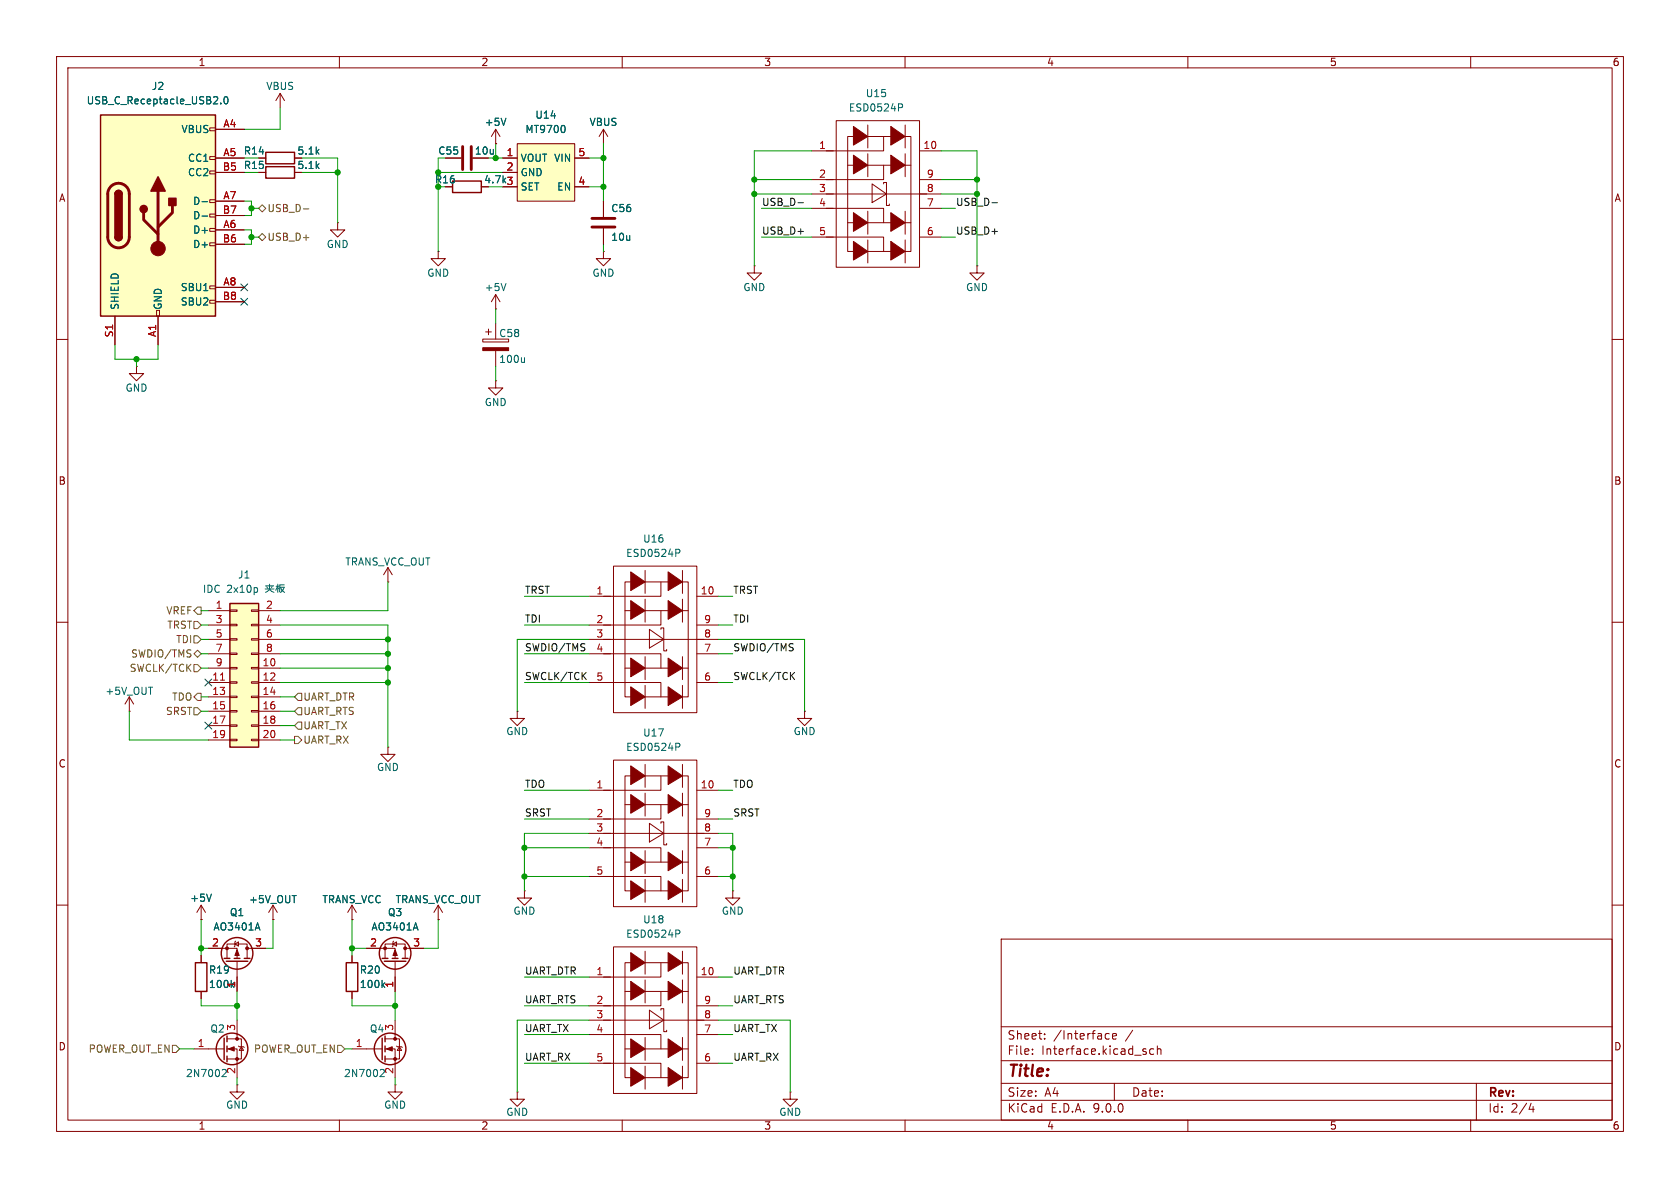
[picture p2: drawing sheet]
<svg xmlns="http://www.w3.org/2000/svg" width="297mm" height="210mm" viewBox="0 0 297 210" stroke-linecap="round" stroke-linejoin="round" font-family="sans-serif">
<g fill="none" stroke="#840000" stroke-width=".18">
<path d="M10 10h277v190h-277zM12 12h273v186h-273zM49.5 16.5l-.7 1.3M49.5 16.5l.8 1.3M49.5 16.5v2.6M60 10v2M110 10v2M160 10v2M210 10v2M260 10v2M78.7 27.9h2.8M10 60h2"/>
<path d="M24.1 64.8v1.2h1.3l-1.3 1.3-1.2-1.3h1.2M24.1 64.8h.1M285 60h2M10 110h2M285 110h2M104.1 139.7h3.8M108.5 134.4h14.7v25.9h-14.7zM111.5 137.2h-1v20.3h1M113.8 137.2h7.9v20.3h-7.7M114 135.1v4.1M116.8 137.2v2.5h-10.1M120.6 135.1v4.1"/>
<path d="M123.2 139.7h3.8M104.1 147.3h22.9M104.1 144.8h3.8M104.1 149.9h3.8M104.1 154.9h3.8M106.7 149.9h10.1v2.5M106.7 154.9h10.1v2.6M110.5 142.2h11.2M110.5 152.4h11.2M114 140.2v4.1M114 150.4v4M114 155.4v4.1"/>
<path d="M114.8 145.5l2.5 1.8-2.5 1.5zM116.8 142.2v2.6h-10.1M116.8 145.5v-.2h.5v4.1h.6v-.3M120.6 140.2v4.1M120.6 150.4v4M120.6 155.4v4.1M123.2 144.8h3.8M123.2 149.9h3.8M123.2 154.9h3.8M10 160h2M48.3 162.6h.1M48.3 160l-.8 1.3"/>
<path d="M48.3 160l.7 1.3M48.3 160v2.6M62.2 168.9v1.3M62.2 175.3v1.2M177 166h108v32h-108zM285 160h2M60 198v2M69.8 191.8v1.2h1.3l-1.3 1.3-1.2-1.3h1.2M69.8 191.8h.1M110 198v2M160 198v2M177 194.5h108"/>
<path d="M177 191.5h108M177 187.5h108M177 181.5h108M182.5 186.3v.1M182.5 185.5v.1M184.7 183.6v.1M184.7 182.8v.1M195.5 183.6h.6M195.5 182.8h.6M196.7 183.2l.7-.1-.1-.3-.4-.1-.2 .2v.7h.6M197 191.5v3M204 185.5l-.5-.1-.3 .3v.4l.2 .2h.6"/>
<path d="M204.6 185.5l.2-.1 .4 .1v.9M204.6 184.9v1.5M210 198v2M260 198v2M261 191.5v6.5M270.7 195l-.4 1.1h.9M271 195.6v1"/>
</g>
<path d="M81.8 25.9v4.1M83.3 25.9v4.1" fill="none" stroke="#840000" stroke-width=".51"/>
<path d="M80 32h5.1v2h-5.1zM61.2 170.2h2v5.1h-2z" fill="none" stroke="#840000" stroke-width=".25"/>
<g fill="#840000" stroke="#840000" stroke-width=".18">
<path d="M111.5 135.4l2.5 1.8-2.5 1.5z"/>
<path d="M111.5 140.5l2.5 1.7-2.5 1.6z"/>
<path d="M111.5 150.6l2.5 1.8-2.5 1.5z"/>
<path d="M111.5 155.7l2.5 1.8-2.5 1.5z"/>
<path d="M118.1 135.4l2.5 1.8-2.5 1.5z"/>
<path d="M118.1 140.5l2.5 1.7-2.5 1.6z"/>
<path d="M118.1 150.6l2.5 1.8-2.5 1.5z"/>
<path d="M118.1 155.7l2.5 1.8-2.5 1.5z"/>
</g>
<path d="M119.5 131.4h.5l.2 .2-.1 .4-.6 .1M67.7 174.1l.3 .5M68 173.7l-.5 .5" fill="none" stroke="#006464" stroke-width=".18"/>
<path d="M17.8 20.3h20.3v35.6h-20.3z" fill="#ffffc2"/>
<g fill="none" stroke="#840000" stroke-width=".18">
<path d="M37.1 22.6h1v.5h-1zM37.1 27.7h1v.5h-1zM37.1 30.2h1v.5h-1zM37.1 35.3h1v.5h-1zM37.1 37.8h1v.6h-1zM38.1 22.9h5.1M38.1 27.9h5.1M38.1 30.5h5.1M38.1 35.6h5.1M38.1 38.1h5.1M45.7 27.9h1.3M45.7 30.5h1.3"/>
<path d="M59.7 39.4v1.2h1.3l-1.3 1.3-1.3-1.3h1.3M59.7 39.4h.1M87.6 25.4h.1M87.6 22.9v2.5M87.6 22.9l-.7 1.2M87.6 22.9l.8 1.2M106.7 22.9l-.8 1.2M106.7 22.9l.7 1.2M106.7 22.9v2.5M106.7 35.6v2.8M143.5 34.3h22.9M143.5 26.7h3.8"/>
<path d="M143.5 31.8h3.8M143.5 36.8h3.8M146 36.8h10.2v2.6M147.8 21.3h14.8v25.9h-14.8zM149.9 29.2h11.1M149.9 39.4h11.1M150.9 24.1h-1v20.4h1M153.2 24.1h7.8v20.4h-7.6M153.4 22.1v4.1M153.4 27.2v4M153.4 37.3v4.1M154.2 32.5l2.5 1.8-2.5 1.5z"/>
<path d="M156.2 24.1v2.6h-10.2M156.2 29.2v2.6h-10.2M156.2 32.5v-.2h.5v4h.5v-.2M160 22.1v4.1M160 27.2v4M160 37.3v4.1M162.6 26.7h3.8M162.6 31.8h3.8M162.6 36.8h3.8M20.3 55.9v5.1M27.7 54.9h.5v1h-.5zM27.9 55.9v5.1"/>
<path d="M37.1 40.4h1v.5h-1zM37.1 42.9h1v.5h-1zM37.1 50.5h1v.6h-1zM37.1 53.1h1v.5h-1zM38.1 40.6h5.1M38.1 43.2h5.1M38.1 50.8h5.1M38.1 53.3h5.1M77.5 44.5v1.2h1.2l-1.2 1.3-1.3-1.3h1.3M77.5 44.5h.1M85.3 59.9h4.6v.6h-4.6zM85.9 58.7h1"/>
<path d="M86.4 58.2v1M87.6 54.6h.1M87.6 52.1v2.5M87.6 57.2v2.7M87.6 52.1l-.7 1.2M87.6 52.1l.8 1.2M106.7 44.5v1.2h1.2l-1.2 1.3-1.3-1.3h1.3M106.7 44.5h.1M106.7 40.4v2.8M143.5 41.9h3.8M146 41.9h10.2v2.6M153.4 42.4v4.1"/>
<path d="M160 42.4v4.1M162.6 41.9h3.8M87.6 67.3v1.3h1.3l-1.3 1.3-1.2-1.3h1.2M87.6 67.3h.1M87.6 62v2.8M68.6 102.9h.1M68.6 100.3l-.8 1.3M68.6 100.3l.7 1.3M68.6 100.3v2.6M92.7 157.5v1.3h1.3l-1.3 1.2-1.3-1.2h1.3M92.7 157.5h.1M129.5 157.5v1.3h1.3l-1.3 1.2-1.2-1.2h1.2"/>
<path d="M129.5 157.5h.1M35.6 162.6h.1M35.6 160l-.8 1.3M35.6 160l.7 1.3M35.6 160v2.6M35.6 168.9v1.3M35.6 175.3v1.2M36.8 167.6h5.1v1.8M40.1 169.4v-2.5h3.6v2.5M41.5 166.9l.7-.4v.8zM41.7 166.4l-.2 .1v.8l-.1 .1M41.9 169.9v5.4"/>
<path d="M43.7 167.6h3.3M62.2 162.6h.1M62.2 160l-.7 1.3M62.2 160l.8 1.3M62.2 160v2.6M64.8 167.6h5v1.8M68.1 169.4v-2.5h3.5v2.5M69.5 166.9l.6-.4v.8zM69.6 166.4l-.1 .1v.8l-.2 .1M69.8 169.9v5.4M71.6 167.6h3.3M77.5 162.6h.1"/>
<path d="M77.5 160l-.8 1.3M77.5 160l.7 1.3M77.5 160v2.6M104.1 172.7h3.8M104.1 177.8h3.8M108.5 167.4h14.7v25.9h-14.7zM110.5 175.3h11.2M111.5 170.2h-1v20.3h1M113.8 170.2h7.9v20.3h-7.7M114 168.1v4.1M114 173.2v4.1M114.8 178.6l2.5 1.7-2.5 1.6z"/>
<path d="M116.8 170.2v2.5h-10.1M116.8 175.3v2.5h-10.1M116.8 178.6v-.3h.5v4.1h.6v-.3M120.6 168.1v4.1M120.6 173.2v4.1M123.2 172.7h3.8M123.2 177.8h3.8M34.3 185.4h5.3M40.1 183.6h2.6v3.6h-2.6M40.1 185.4h1.8v5.1M41.9 191.8v1.2h1.3l-1.3 1.3-1.3-1.3h1.3M41.9 191.8h.1"/>
<path d="M41.9 180.3v3.3M42.2 184.9l.1 .1h.8l.1 .2M42.7 185l.4 .7h-.8zM91.4 193v1.3h1.3l-1.3 1.3-1.2-1.3h1.2M91.4 193h.1M104.1 180.3h22.9M104.1 182.9h3.8M104.1 188h3.8M106.7 182.9h10.1v2.5M106.7 188h10.1v2.5M110.5 185.4h11.2M114 183.4v4.1"/>
<path d="M114 188.5v4M120.6 183.4v4.1M120.6 188.5v4M123.2 182.9h3.8M123.2 188h3.8M139.7 193v1.3h1.3l-1.3 1.3-1.3-1.3h1.3M139.7 193h.1"/>
</g>
<g fill="none" stroke="#840000" stroke-width=".25">
<path d="M17.8 20.3h20.3v35.6h-20.3zM20.3 34.3a.64 .64 0 0 1 .7-.6 .64 .64 0 0 1 .6 .6M47 29.5h5.1v2h-5.1zM47 26.9h5.1v2.1h-5.1zM20.3 41.9a.64 .64 0 0 0 .7 .6 .64 .64 0 0 0 .6-.6M34.5 170.2h2.1v5.1h-2.1zM39.6 169.4h1M40 169.9h3.8M41.4 169.4h1M43.2 169.4h1M67.6 169.4h1M67.9 169.9h3.9"/>
<path d="M69.3 169.4h1.1M71.1 169.4h1M39.6 183.5v3.8M40.1 183.1v1.1M40.1 184.9v1M40.1 186.7v1"/>
<circle cx="41.9" cy="168.5" r="2.79"/>
<circle cx="69.8" cy="168.5" r="2.79"/>
<circle cx="41" cy="185.4" r="2.79"/>
</g>
<path d="M19.6 33a1.9 1.9 0 0 1 2.1-.5 1.9 1.9 0 0 1 1.2 1.8v7.6a1.91 1.91 0 0 1-1.9 1.9 1.91 1.91 0 0 1-2-1.9l.1-7.8 .1-.6zM25.4 37.6v1.3l2.5 2.5M27.9 33.8v10.1M30.5 36.3v1.3l-2.6 2.5M104.6 38.6h4.1M104.6 40.1h4.1" fill="none" stroke="#840000" stroke-width=".51"/>
<g fill="#840000" stroke="#840000" stroke-width=".25">
<path d="M20.3 34.3h1.3v7.6h-1.3z"/>
<path d="M20.5 33.8a.64 .64 0 0 1 .7-.1 .64 .64 0 0 1 .4 .6h-1.3z"/>
<path d="M20.3 41.9h1.3a.64 .64 0 0 1-.6 .6 .64 .64 0 0 1-.7-.6z"/>
<path d="M27.9 31.2l1.3 2.6h-2.5z"/>
<path d="M29.8 35.1h1.3v1.2h-1.3z"/>
<circle cx="25.4" cy="37" r=".63"/>
</g>
<g fill="#840000" stroke="#840000" stroke-width=".18">
<path d="M150.9 22.4l2.5 1.7-2.5 1.6z"/>
<path d="M150.9 27.4l2.5 1.8-2.5 1.5z"/>
<path d="M150.9 37.6l2.5 1.8-2.5 1.5z"/>
<path d="M150.9 42.7l2.5 1.8-2.5 1.5z"/>
<path d="M157.5 22.4l2.5 1.7-2.5 1.6z"/>
<path d="M157.5 27.4l2.5 1.8-2.5 1.5z"/>
<path d="M157.5 37.6l2.5 1.8-2.5 1.5z"/>
<path d="M157.5 42.7l2.5 1.8-2.5 1.5z"/>
<path d="M85.3 61.5h4.6v.5h-4.6z"/>
<path d="M69.8 167.9l.4 1h-.7z"/>
<path d="M41.9 167.9l.4 1h-.8z"/>
<path d="M111.5 168.4l2.5 1.8-2.5 1.5z"/>
<path d="M111.5 173.5l2.5 1.8-2.5 1.5z"/>
<path d="M111.5 183.6l2.5 1.8-2.5 1.5z"/>
<path d="M111.5 188.7l2.5 1.8-2.5 1.5z"/>
<path d="M118.1 168.4l2.5 1.8-2.5 1.5z"/>
<path d="M118.1 173.5l2.5 1.8-2.5 1.5z"/>
<path d="M118.1 183.6l2.5 1.8-2.5 1.5z"/>
<path d="M118.1 188.7l2.5 1.8-2.5 1.5z"/>
<path d="M40.4 185.4l1-.4v.8z"/>
<circle cx="27.9" cy="43.9" r="1.27"/>
<circle cx="71.6" cy="167.6" r=".25"/>
<circle cx="68.1" cy="167.6" r=".25"/>
<circle cx="43.7" cy="167.6" r=".25"/>
<circle cx="40.1" cy="167.6" r=".25"/>
<circle cx="41.9" cy="183.6" r=".25"/>
<circle cx="41.9" cy="187.2" r=".25"/>
</g>
<g fill="none" stroke="#006464" stroke-width=".18">
<path d="M39 18.2v.2M39.8 17.2l.1-.1a.68 .68 0 0 1 .4 .6 .68 .68 0 0 1-.4 .7 .84 .84 0 0 1-.1-1.2zM158.8 18.4h.5l.3 .2-.2 .4h-.6M35.7 35.7h1M35.7 38.2h1M89.4 20.9l-.4 1.3M89.4 50.1l-.4 1.3M92.7 63.2v.9M92.7 64l-.2 .1M37.4 158.1l-.4 1.2M45.5 163.1l.5 1.3M73.5 163.1l.4 1.3"/>
<path d="M119.5 164.4h.5l.2 .3-.1 .3-.6 .1M39.5 189l.4 .1M40 189.6l-.8 .7h.8"/>
</g>
<path d="M91.4 25.4h10.2v10.2h-10.2z" fill="#ffffc2"/>
<path d="M88.9 27.9h2.5M88.9 30.5h2.5M88.9 33h2.5M91.4 25.4h10.2v10.2h-10.2zM101.6 27.9h2.5M101.6 33h2.5M172.7 47v1.3h1.3l-1.3 1.2-1.3-1.2h1.3M172.7 47h.1" fill="none" stroke="#840000" stroke-width=".18"/>
<path d="M99.8 22.3l.1 .4-.1 .6" fill="none" stroke="#006464" stroke-width=".18"/>
<path d="M40.6 106.7h5.1v25.4h-5.1z" fill="#ffffc2"/>
<g fill="none" stroke="#840000" stroke-width=".25">
<path d="M40.6 106.7h5.1v25.4h-5.1zM67.6 183.5v3.8M68.1 183.1v1.1M68.1 184.9v1M68.1 186.7v1"/>
<circle cx="69" cy="185.4" r="2.79"/>
</g>
<g fill="none" stroke="#840000" stroke-width=".18">
<path d="M38.1 22.9h5.1M38.1 27.9h5.1M38.1 30.5h5.1M38.1 35.6h5.1M38.1 38.1h5.1M45.7 27.9h1.3M45.7 30.5h1.3M78.7 27.9h2.8M87.6 25.4h.1M88.9 27.9h2.5M88.9 30.5h2.5M88.9 33h2.5"/>
<path d="M101.6 27.9h2.5M101.6 33h2.5M106.7 35.6v2.8M20.3 55.9v5.1M27.9 55.9v5.1M38.1 40.6h5.1M38.1 43.2h5.1M38.1 50.8h5.1M38.1 53.3h5.1M106.7 40.4v2.8M133.3 47v1.3h1.3l-1.3 1.2-1.2-1.2h1.2M133.3 47h.1"/>
<path d="M36.8 108h3.8M36.8 110.5h3.8M36.8 113h3.8M36.8 115.6h3.8M36.8 118.1h3.8M40.6 107.8h1.3v.3h-1.3zM40.6 110.4h1.3v.2h-1.3zM40.6 112.9h1.3v.3h-1.3zM40.6 115.4h1.3v.3h-1.3zM40.6 118h1.3v.2h-1.3zM44.4 107.8h1.3v.3h-1.3zM44.4 110.4h1.3v.2h-1.3z"/>
<path d="M44.4 112.9h1.3v.3h-1.3zM44.4 115.4h1.3v.3h-1.3zM44.4 118h1.3v.2h-1.3zM45.7 108h3.8M45.7 110.5h3.8M45.7 113h3.8M45.7 115.6h3.8M45.7 118.1h3.8M104.1 110.5h3.8M104.1 113h22.9M104.1 115.6h3.8M104.1 105.4h3.8"/>
<path d="M106.7 115.6h10.1v2.5M108.5 100.1h14.7v25.9h-14.7zM110.5 108h11.2M110.5 118.1h11.2M111.5 102.9h-1v20.3h1M113.8 102.9h7.9v20.3h-7.7M114 100.8v4.1M114 105.9v4.1M114 116.1v4M114.8 111.3l2.5 1.7-2.5 1.6zM116.8 102.9v2.5h-10.1M116.8 108v2.5h-10.1"/>
<path d="M116.8 111.3v-.3h.5v4.1h.6v-.3M120.6 100.8v4.1M120.6 105.9v4.1M120.6 116.1v4M123.2 110.5h3.8M123.2 115.6h3.8M123.2 105.4h3.8M22.9 125.7h.1M22.9 123.2l-.8 1.3M22.9 123.2l.7 1.3M22.9 123.2v2.5M36.8 120.7h3.8"/>
<path d="M36.8 123.2h3.8M36.8 125.7h3.8M36.8 128.3h3.8M36.8 130.8h3.8M40.6 120.5h1.3v.3h-1.3zM40.6 123.1h1.3v.2h-1.3zM40.6 125.6h1.3v.3h-1.3zM40.6 128.1h1.3v.3h-1.3zM40.6 130.7h1.3v.2h-1.3zM44.4 120.5h1.3v.3h-1.3zM44.4 123.1h1.3v.2h-1.3zM44.4 125.6h1.3v.3h-1.3z"/>
<path d="M44.4 128.1h1.3v.3h-1.3zM44.4 130.7h1.3v.2h-1.3zM45.7 120.7h3.8M45.7 123.2h3.8M45.7 125.7h3.8M45.7 128.3h3.8M45.7 130.8h3.8M68.6 132.1v1.3h1.2l-1.2 1.2-1.3-1.2h1.3M68.6 132.1h.1M91.4 125.7v1.3h1.3l-1.3 1.3-1.2-1.3h1.2M91.4 125.7h.1M104.1 120.7h3.8"/>
<path d="M106.7 120.7h10.1v2.5M114 121.2v4M120.6 121.2v4M123.2 120.7h3.8M142.2 125.7v1.3h1.3l-1.3 1.3-1.2-1.3h1.2M142.2 125.7h.1M35.6 162.6h.1M35.6 168.9v1.3M35.6 175.3v1.2M36.8 167.6h2.6M41.9 172.7v2.6M44.4 167.6h2.6"/>
<path d="M48.3 162.6h.1M62.2 162.6h.1M62.2 168.9v1.3M62.2 175.3v1.2M64.8 167.6h2.5M69.8 172.7v2.6M72.4 167.6h2.5M77.5 162.6h.1M62.2 185.4h5.4M68.1 183.6h2.5v3.6h-2.5M68.1 185.4h1.7v5.1M69.8 180.3v3.3"/>
<path d="M70.1 184.9l.1 .1h.8l.1 .2M70.6 185l.4 .7h-.8z"/>
</g>
<path d="M39 120.2h.7" fill="none" stroke="#a90000" stroke-width=".18"/>
<g fill="none" stroke="#006464" stroke-width=".18">
<path d="M39 18.2v.2M39.8 17.2l.1-.1a.68 .68 0 0 1 .4 .6 .68 .68 0 0 1-.4 .7 .84 .84 0 0 1-.1-1.2zM35.7 35.7h1M35.7 38.2h1M89.4 20.9l-.4 1.3M99.8 22.3l.1 .4-.1 .6M119.5 97.1h.5l.2 .2-.1 .4-.6 .1M45.4 103.9l.1 .2-.1 .6M37.4 158.1l-.4 1.2M45.5 163.1l.5 1.3M67.7 174.1l.3 .5M68 173.7l-.5 .5"/>
<path d="M73.5 163.1l.4 1.3M67.4 189l.4 .1M67.9 189.6l-.7 .7h.8"/>
</g>
<g fill="#840000" stroke="#840000" stroke-width=".18">
<path d="M68.3 185.4l1-.4v.8z"/>
<path d="M111.5 101.1l2.5 1.8-2.5 1.5z"/>
<path d="M111.5 106.2l2.5 1.8-2.5 1.5z"/>
<path d="M111.5 116.3l2.5 1.8-2.5 1.5z"/>
<path d="M111.5 121.4l2.5 1.8-2.5 1.5z"/>
<path d="M118.1 101.1l2.5 1.8-2.5 1.5z"/>
<path d="M118.1 106.2l2.5 1.8-2.5 1.5z"/>
<path d="M118.1 116.3l2.5 1.8-2.5 1.5z"/>
<path d="M118.1 121.4l2.5 1.8-2.5 1.5z"/>
<circle cx="69.8" cy="183.6" r=".25"/>
<circle cx="69.8" cy="187.2" r=".25"/>
</g>
<g fill="none" stroke="#725600" stroke-width=".18">
<path d="M45.7 36.8l.7-.6 .6 .6-.6 .7zM53.6 36.9h1M45.7 41.9l.7-.6 .6 .6-.6 .6zM34.3 109.9h.6l.7 .6-.7 .6h-.6zM34.3 112.4h.6l.7 .6-.7 .7h-.6zM34.3 117.5h.6l.7 .6-.7 .6h-.6zM34.3 115.6l.6-.7 .7 .7-.7 .6zM34.9 107.3h.7v1.3h-.7l-.6-.6zM34.3 125.1h.6l.7 .6-.7 .7h-.6zM34.9 122.6h.7v1.2h-.7l-.6-.6zM52.1 130.2h.6l.6 .6-.6 .6h-.6zM52.7 125.1h.6v1.3h-.6l-.6-.7z"/>
<path d="M52.7 127.6h.6v1.3h-.6l-.6-.6zM52.7 122.6h.6v1.2h-.6l-.6-.6zM30.5 184.8h.6l.6 .6-.6 .7h-.6zM59.7 184.8h.6l.7 .6-.7 .7h-.6z"/>
</g>
<path d="M141.1 35.8h.9M175.4 35.8h.9" fill="none" stroke="#0f0f0f" stroke-width=".18"/>
<g fill="none" stroke="#009600" stroke-width=".18">
<path d="M49.5 19.1v3.8h-6.3M43.2 35.6h1.2v2.5h-1.2M44.4 36.8h1.3M53.3 27.9h6.4v11.5M53.3 30.5h6.4M77.5 27.9v16.6M77.5 30.5h11.4M86.4 27.9h2.5M87.6 25.4v2.5M104.1 33h2.6M104.1 27.9h2.6M106.7 25.4v10.2"/>
<path d="M133.3 31.8h10.2M133.3 34.3h10.2M134.6 36.8h8.9M143.5 26.7h-10.2v20.3M166.4 26.7h6.3v20.3M166.4 31.8h6.3M166.4 34.3h6.3M166.4 36.8h2.5M43.2 40.6h1.2v2.6h-1.2M44.4 41.9h1.3M87.6 54.6v2.6M106.7 43.2v1.3"/>
<path d="M134.6 41.9h8.9M166.4 41.9h2.5M20.3 61v2.5h7.6v-2.5M24.1 63.5v1.3M87.6 64.8v2.5M35.6 113h1.2M35.6 110.5h1.2M35.6 115.6h1.2M35.6 108h1.2M35.6 118.1h1.2M49.5 113h19.1M49.5 110.5h19.1v21.6"/>
<path d="M49.5 115.6h19.1M49.5 118.1h19.1M68.6 102.9v5.1h-19.1M92.7 105.4h11.4M92.7 110.5h11.4M92.7 115.6h11.4M104.1 113h-12.7v12.7M127 113h15.2v12.7M127 105.4h2.5M127 110.5h2.5M127 115.6h2.5M22.9 125.7v5.1h13.9"/>
<path d="M35.6 125.7h1.2M35.6 123.2h1.2M49.5 120.7h19.1M49.5 125.7h2.6M49.5 130.8h2.6M49.5 123.2h2.6M49.5 128.3h2.6M92.7 120.7h11.4M92.7 139.7h11.4M127 120.7h2.5M127 139.7h2.5M92.7 149.9h11.4"/>
<path d="M92.7 144.8h11.4M92.7 154.9h11.4M104.1 147.3h-11.4v10.2M127 149.9h2.5M127 147.3h2.5v10.2M127 144.8h2.5M127 154.9h2.5M35.6 167.6h1.2M35.6 176.5v1.3h6.3M35.6 162.6v6.3M41.9 175.3v5M48.3 162.6v5h-1.3"/>
<path d="M62.2 162.6v6.3M62.2 176.5v1.3h7.6M62.2 167.6h2.6M69.8 175.3v5M77.5 162.6v5h-2.6M92.7 177.8h11.4M92.7 172.7h11.4M127 177.8h2.5M127 172.7h2.5M31.7 185.4h2.6M41.9 190.5v1.3M61 185.4h1.2"/>
<path d="M69.8 190.5v1.3M92.7 182.9h11.4M92.7 188h11.4M104.1 180.3h-12.7v12.7M127 180.3h12.7v12.7M127 182.9h2.5M127 188h2.5"/>
</g>
<path d="M42.6 50.2l1.2 1.2M42.6 52.7l1.2 1.2M43.8 50.2l-1.2 1.2M43.8 52.7l-1.2 1.2M36.2 120l1.2 1.3M36.2 127.7l1.2 1.2M37.4 120l-1.2 1.3M37.4 127.7l-1.2 1.2" fill="none" stroke="#000084" stroke-width=".18"/>
<g fill="#009600" stroke="#009600" stroke-width=".18">
<circle cx="59.7" cy="30.5" r=".46"/>
<circle cx="44.4" cy="36.8" r=".46"/>
<circle cx="44.4" cy="41.9" r=".46"/>
<circle cx="77.5" cy="33" r=".46"/>
<circle cx="87.6" cy="27.9" r=".46"/>
<circle cx="77.5" cy="30.5" r=".46"/>
<circle cx="35.6" cy="167.6" r=".46"/>
<circle cx="41.9" cy="177.8" r=".46"/>
<circle cx="69.8" cy="177.8" r=".46"/>
<circle cx="62.2" cy="167.6" r=".46"/>
<circle cx="172.7" cy="31.8" r=".46"/>
<circle cx="133.3" cy="31.8" r=".46"/>
<circle cx="172.7" cy="34.3" r=".46"/>
<circle cx="133.3" cy="34.3" r=".46"/>
<circle cx="106.7" cy="33" r=".46"/>
<circle cx="106.7" cy="27.9" r=".46"/>
<circle cx="92.7" cy="149.9" r=".46"/>
<circle cx="24.1" cy="63.5" r=".46"/>
<circle cx="68.6" cy="118.1" r=".46"/>
<circle cx="68.6" cy="113" r=".46"/>
<circle cx="68.6" cy="115.6" r=".46"/>
<circle cx="129.5" cy="154.9" r=".46"/>
<circle cx="129.5" cy="149.9" r=".46"/>
<circle cx="92.7" cy="154.9" r=".46"/>
<circle cx="68.6" cy="120.7" r=".46"/>
</g>
<text font-size="2.8" fill="#840000" x="178" y="190.9">Title:</text>
<g font-size="2.1" fill="#840000">
<text x="178" y="184">Sheet:</text>
<text x="186.2" y="184">/Interface</text>
<text x="199" y="184">/</text>
<text x="178" y="186.7">File:</text>
<text x="184.1" y="186.7">Interface.kicad_sch</text>
<text x="178" y="196.9">KiCad</text>
<text x="178" y="194.1">Size:</text>
<text x="184.7" y="194.1">A4</text>
<text x="185.7" y="196.9">E.D.A.</text>
<text x="193.3" y="196.9">9.0.0</text>
<text x="200" y="194.1">Date:</text>
<text x="263" y="194.3">Rev:</text>
<text x="263" y="196.9">Id:</text>
<text x="267.1" y="196.9">2/4</text>
</g>
<g font-size="1.8" fill="#840000">
<text x="35" y="11.9">1</text>
<text x="85" y="11.9">2</text>
<text x="135" y="11.9">3</text>
<text x="185" y="11.9">4</text>
<text x="235" y="11.9">5</text>
<text x="285" y="11.9">6</text>
<text x="52.5" y="27.5">5.1k</text>
<text x="83.8" y="27.5">10u</text>
<text x="10.3" y="35.9">A</text>
<text x="52.5" y="30.1">5.1k</text>
<text x="76.8" y="32.6">R16</text>
<text x="85.5" y="32.6">4.7k 3</text>
<text x="285.3" y="35.9">A</text>
<text x="10.3" y="85.9">B</text>
<text x="285.3" y="85.9">B</text>
<text x="10.3" y="135.9">C</text>
<text x="285.3" y="135.9">C</text>
<text x="10.3" y="185.9">D</text>
<text x="285.3" y="185.9">D</text>
<text x="35" y="199.9">1</text>
<text x="85" y="199.9">2</text>
<text x="135" y="199.9">3</text>
<text x="185" y="199.9">4</text>
<text x="235" y="199.9">5</text>
<text x="285" y="199.9">6</text>
</g>
<g font-size="1.8" fill="#006464">
<text x="26.7" y="16.1">J2</text>
<text x="47" y="16.1">VBUS</text>
<text x="153" y="17.4">U15</text>
<text x="15.2" y="18.6">USB_C_Receptacle_USB2.0</text>
<text x="32" y="23.7">VBUS</text>
<text x="85.6" y="22.5">+5V</text>
<text x="92.8" y="23.7">MT9700</text>
<text x="94.5" y="21.2">U14</text>
<text x="104.1" y="22.5">VBUS</text>
<text x="150" y="19.9">ESD0524P</text>
<text x="33.1" y="28.8">CC1</text>
<text x="43" y="27.5">R14</text>
<text x="77.4" y="27.5">C55</text>
<text x="91.9" y="28.8">VOUT VIN</text>
<text x="33.1" y="31.3">CC2</text>
<text x="43" y="30.1">R15</text>
<text x="91.9" y="31.3">GND</text>
<text x="91.9" y="33.9">SET</text>
<text x="98.4" y="33.9">EN</text>
<text x="34" y="36.4">D-</text>
<text x="34" y="39">D-</text>
<text x="34" y="41.5">D+</text>
<text x="108" y="37.7">C56</text>
<text x="34" y="44">D+</text>
<text x="57.7" y="44">GND</text>
<text x="108" y="42.8">10u</text>
<text x="31.9" y="51.7">SBU1</text>
<text x="75.4" y="49.1">GND</text>
<text x="85.6" y="51.7">+5V</text>
<text x="104.6" y="49.1">GND</text>
<text x="131.3" y="51.7">GND</text>
<text x="170.7" y="51.7">GND</text>
<text x="21.2" y="54.9" transform="rotate(-90 21.2 54.9)">SHIELD</text>
<text x="28.8" y="54.9" transform="rotate(-90 28.8 54.9)">GND</text>
<text x="31.9" y="54.2">SBU2</text>
<text x="88.1" y="59.8">C58</text>
<text x="88.1" y="64.4">100u</text>
<text x="22.1" y="69.4">GND</text>
<text x="85.6" y="72">GND</text>
<text x="60.9" y="100.2">TRANS_VCC_OUT</text>
<text x="110.6" y="98.7">ESD0524P</text>
<text x="113.6" y="96.1">U16</text>
<text x="35.8" y="105">IDC</text>
<text x="40.1" y="105">2x10p</text>
<text x="42" y="102.5">J1</text>
<text x="47.1" y="105">þÿY9g•</text>
<text x="18.5" y="123">+5V_OUT</text>
<text x="89.4" y="130.1">GND</text>
<text x="113.6" y="130.4">U17</text>
<text x="140.2" y="130.1">GND</text>
<text x="66.5" y="136.5">GND</text>
<text x="110.6" y="132.9">ESD0524P</text>
<text x="33.5" y="159.6">+5V</text>
<text x="43.9" y="159.9">+5V_OUT</text>
<text x="56.9" y="159.9">TRANS_VCC</text>
<text x="69.8" y="159.9">TRANS_VCC_OUT</text>
<text x="90.7" y="161.9">GND</text>
<text x="127.5" y="161.9">GND</text>
<text x="37.6" y="164.7">AO3401A</text>
<text x="40.5" y="162.2">Q1</text>
<text x="65.6" y="164.7">AO3401A</text>
<text x="68.5" y="162.2">Q3</text>
<text x="110.6" y="166">ESD0524P</text>
<text x="113.6" y="163.4">U18</text>
<text x="36.8" y="172.3">R19</text>
<text x="63.5" y="172.3">R20</text>
<text x="36.8" y="174.9">100k</text>
<text x="63.5" y="174.9">100k</text>
<text x="37.1" y="182.7">Q2</text>
<text x="65.3" y="182.7">Q4</text>
<text x="32.8" y="190.6">2N7002</text>
<text x="41.7" y="189.9" transform="rotate(-90 41.7 189.9)">2</text>
<text x="60.7" y="190.6">2N7002</text>
<text x="69.6" y="189.9" transform="rotate(-90 69.6 189.9)">2</text>
<text x="39.9" y="196.2">GND</text>
<text x="67.8" y="196.2">GND</text>
<text x="89.4" y="197.5">GND</text>
<text x="137.7" y="197.5">GND</text>
</g>
<g font-size="1.8" fill="#a90000">
<text x="39.4" y="22.6">A4</text>
<text x="39.4" y="27.7">A5</text>
<text x="89.5" y="27.7">1</text>
<text x="102.2" y="27.7">5</text>
<text x="144.7" y="26.4">1</text>
<text x="163.2" y="26.4">10</text>
<text x="39.3" y="30.2">B5</text>
<text x="39.4" y="35.3">A7</text>
<text x="89.5" y="30.2">2</text>
<text x="102.2" y="32.8">4</text>
<text x="144.7" y="31.5">2</text>
<text x="144.7" y="34">3</text>
<text x="163.8" y="31.5">9</text>
<text x="163.8" y="34">8</text>
<text x="39.3" y="37.8">B7</text>
<text x="39.4" y="40.4">A6</text>
<text x="144.7" y="36.6">4</text>
<text x="144.7" y="41.7">5</text>
<text x="163.8" y="36.6">7</text>
<text x="163.8" y="41.7">6</text>
<text x="39.3" y="42.9">B6</text>
<text x="39.3" y="53.1">B8</text>
<text x="39.4" y="50.5">A8</text>
<text x="20.1" y="59.7" transform="rotate(-90 20.1 59.7)">S1</text>
<text x="27.7" y="59.7" transform="rotate(-90 27.7 59.7)">A1</text>
<text x="38" y="107.7">1</text>
<text x="46.9" y="107.7">2</text>
<text x="105.3" y="105.2">1</text>
<text x="123.8" y="105.2">10</text>
<text x="38" y="110.2">3</text>
<text x="38" y="112.8">5</text>
<text x="46.9" y="110.2">4</text>
<text x="46.9" y="112.8">6</text>
<text x="105.3" y="110.2">2</text>
<text x="105.3" y="112.8">3</text>
<text x="124.4" y="110.2">9</text>
<text x="124.4" y="112.8">8</text>
<text x="38" y="115.3">7</text>
<text x="38" y="117.9">9</text>
<text x="46.3" y="117.9">10</text>
<text x="46.9" y="115.3">8</text>
<text x="105.3" y="115.3">4</text>
<text x="124.4" y="115.3">7</text>
<text x="37.4" y="120.4">11</text>
<text x="37.4" y="122.9">13</text>
<text x="37.4" y="125.5">15</text>
<text x="46.3" y="120.4">12</text>
<text x="46.3" y="122.9">14</text>
<text x="46.3" y="125.5">16</text>
<text x="105.3" y="120.4">5</text>
<text x="124.4" y="120.4">6</text>
<text x="37.4" y="128">17</text>
<text x="37.4" y="130.6">19</text>
<text x="46.3" y="128">18</text>
<text x="46.3" y="130.6">20</text>
<text x="105.3" y="139.4">1</text>
<text x="123.8" y="139.4">10</text>
<text x="105.3" y="144.5">2</text>
<text x="105.3" y="147.1">3</text>
<text x="105.3" y="149.6">4</text>
<text x="124.4" y="144.5">9</text>
<text x="124.4" y="147.1">8</text>
<text x="124.4" y="149.6">7</text>
<text x="105.3" y="154.7">5</text>
<text x="124.4" y="154.7">6</text>
<text x="37.4" y="167.4">2</text>
<text x="45" y="167.4">3</text>
<text x="65.3" y="167.4">2</text>
<text x="73" y="167.4">3</text>
<text x="105.3" y="172.5">1</text>
<text x="123.8" y="172.5">10</text>
<text x="41.7" y="174.7" transform="rotate(-90 41.7 174.7)">1</text>
<text x="69.6" y="174.7" transform="rotate(-90 69.6 174.7)">1</text>
<text x="105.3" y="177.5">2</text>
<text x="124.4" y="177.5">9</text>
<text x="34.9" y="185.2">1</text>
<text x="41.7" y="182.3" transform="rotate(-90 41.7 182.3)">3</text>
<text x="62.8" y="185.2">1</text>
<text x="69.6" y="182.3" transform="rotate(-90 69.6 182.3)">3</text>
<text x="105.3" y="180.1">3</text>
<text x="105.3" y="182.6">4</text>
<text x="124.4" y="180.1">8</text>
<text x="124.4" y="182.6">7</text>
<text x="105.3" y="187.7">5</text>
<text x="124.4" y="187.7">6</text>
</g>
<g font-size="1.8" fill="#725600">
<text x="47.2" y="37.7">USB_D-</text>
<text x="47.2" y="42.8">USB_D+</text>
<text x="29.3" y="108.8">VREF</text>
<text x="29.5" y="111.4">TRST</text>
<text x="31.1" y="113.9">TDI</text>
<text x="22.8" y="119">SWCLK/TCK</text>
<text x="23.1" y="116.4">SWDIO/TMS</text>
<text x="30.3" y="124.1">TDO</text>
<text x="53.5" y="124.1">UART_DTR</text>
<text x="29.2" y="126.6">SRST</text>
<text x="53.5" y="126.6">UART_RTS</text>
<text x="53.5" y="131.7">UART_RX</text>
<text x="53.5" y="129.1">UART_TX</text>
<text x="15.6" y="186.3">POWER_OUT_EN</text>
<text x="44.8" y="186.3">POWER_OUT_EN</text>
</g>
<g font-size="1.8" fill="#0f0f0f">
<text x="134.6" y="36.5">USB_D-</text>
<text x="134.6" y="41.6">USB_D+</text>
<text x="168.9" y="41.6">USB_D+</text>
<text x="168.9" y="36.5">USB_D-</text>
<text x="92.7" y="105.1">TRST</text>
<text x="129.5" y="105.1">TRST</text>
<text x="92.7" y="110.1">TDI</text>
<text x="129.5" y="110.1">TDI</text>
<text x="92.7" y="115.2">SWDIO/TMS</text>
<text x="129.5" y="115.2">SWDIO/TMS</text>
<text x="92.7" y="120.3">SWCLK/TCK</text>
<text x="129.5" y="120.3">SWCLK/TCK</text>
<text x="92.7" y="139.4">TDO</text>
<text x="129.5" y="139.4">TDO</text>
<text x="92.7" y="144.4">SRST</text>
<text x="129.5" y="144.4">SRST</text>
<text x="92.7" y="172.4">UART_DTR</text>
<text x="129.5" y="172.4">UART_DTR</text>
<text x="92.7" y="177.5">UART_RTS</text>
<text x="129.5" y="177.5">UART_RTS</text>
<text x="92.7" y="182.5">UART_TX</text>
<text x="129.5" y="182.5">UART_TX</text>
<text x="92.7" y="187.6">UART_RX</text>
<text x="129.5" y="187.6">UART_RX</text>
</g>
</svg>
